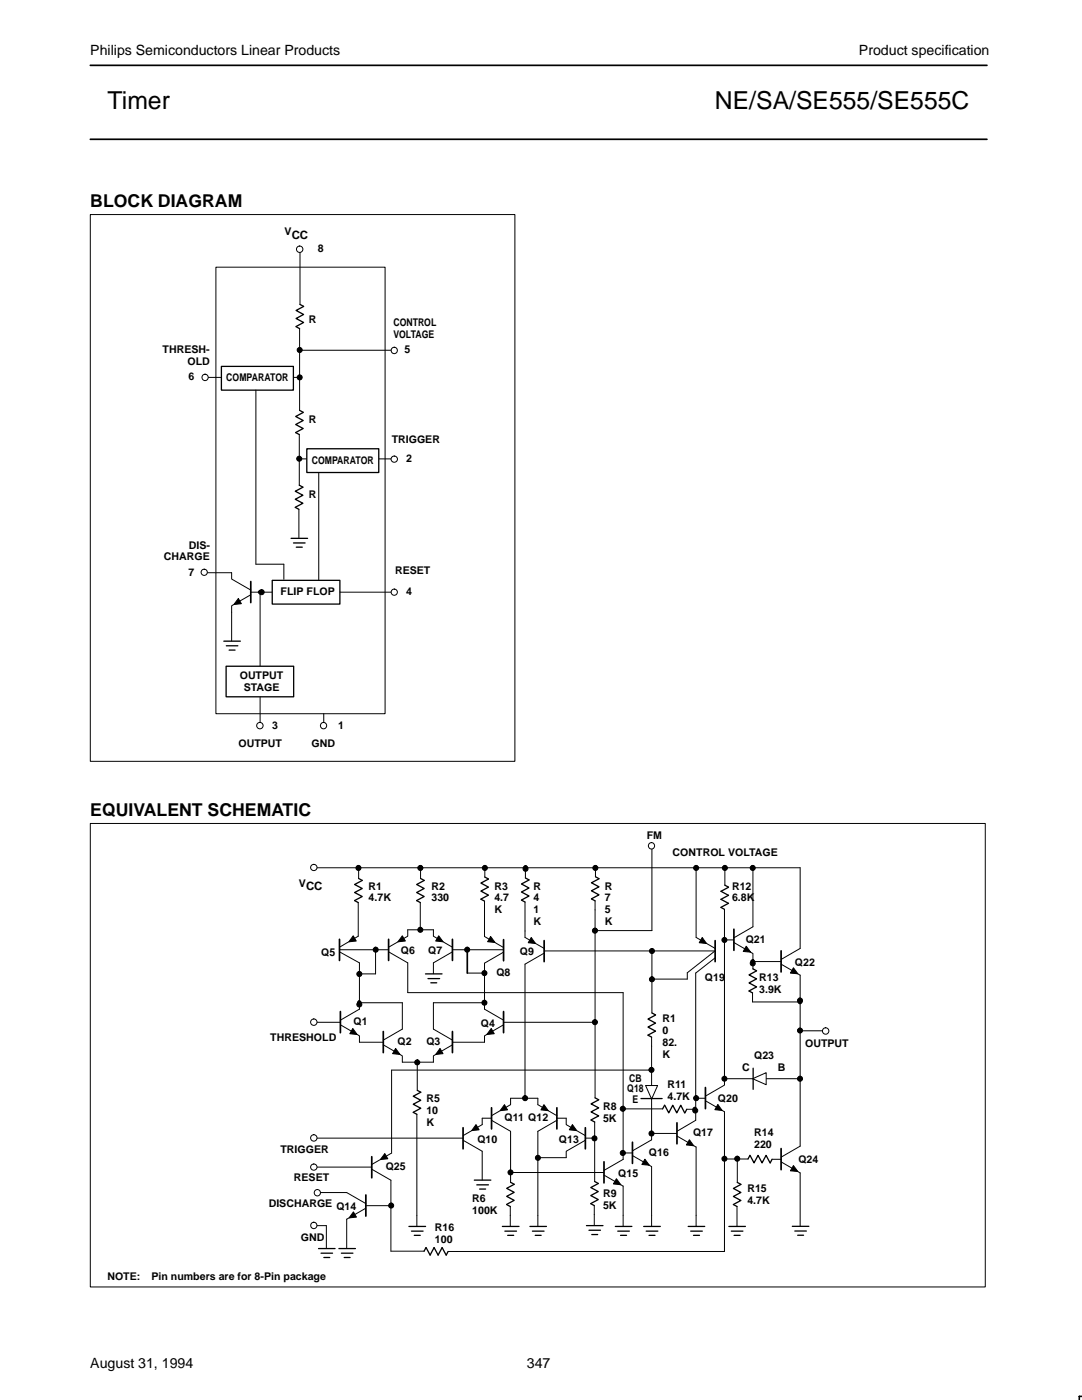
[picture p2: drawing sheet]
<svg xmlns="http://www.w3.org/2000/svg" width="216mm" height="279mm" viewBox="0 0 216 279" stroke-linecap="round" stroke-linejoin="round" font-family="sans-serif">
<path d="M18 13h178.9M18 27.8h178.9" fill="none" stroke="#000" stroke-width=".34"/>
<path d="M18 42.8h84.7v109.1h-84.7zM43.1 53.3h33.7v89.1h-33.7zM40.9 75.3h18.9M59.7 91.6h18.9M78.7 118.2h-26.8v26.6" fill="none" stroke="#000" stroke-width=".2"/>
<path d="M44.2 73.1h14.3v4.8h-14.3z" fill-rule="evenodd" fill="#fff"/>
<path d="M44.2 73.1h14.3v4.8h-14.3zM59.1 65.2l.7 .4M59.9 60.8l.7 .4-1.5 .8 1.5 .8-1.5 .8 1.5 .8-1.5 .8M59 86.3l.7 .4M59.8 81.9l.7 .4M60.5 82.3l-1.5 .8 1.5 .8-1.5 .8 1.5 .8-1.5 .8" fill="none" stroke="#000" stroke-width=".26"/>
<path d="M59.9 49.7v11.1M59.8 65.6v16.3M59.7 86.7v10.1" fill="none" stroke="#000" stroke-width=".2"/>
<path d="M61.2 89.6h14.4v4.7h-14.4z" fill-rule="evenodd" fill="#fff"/>
<path d="M59.7 96.8l.7 .4-1.5 .8 1.5 .8-1.5 .8 1.5 .8-1.5 .8M61.2 89.6h14.4v4.7h-14.4zM58.1 107.4h3.3M58.6 108.4h2.3M58.9 101.3l.7 .3M59.1 109.2h1.2" fill="none" stroke="#000" stroke-width=".26"/>
<path d="M59.6 101.6v5.8" fill="none" stroke="#000" stroke-width=".2"/>
<path d="M54.3 115.8h13.5v4.8h-13.5z" fill-rule="evenodd" fill="#fff"/>
<path d="M54.3 115.8h13.5v4.8h-13.5zM44.7 128h3.3M45.2 128.9h2.3M45.7 129.7h1.2" fill="none" stroke="#000" stroke-width=".26"/>
<path d="M51.1 77.9v34.7h5.5v3M59.8 69.9h18.9M63.6 94.3v21.5M40.8 114.3h5.4v1.3l3.8 2.2M50 118.7l-3.8 2.2v7M50.1 118.2h1.8" fill="none" stroke="#000" stroke-width=".2"/>
<path d="M50 116.1v4.2" fill="none" stroke="#000" stroke-width=".34"/>
<path d="M47.6 119.4l.6 1.1-1.5 .1z" fill-rule="evenodd" fill="#000" stroke="#000" stroke-width=".2"/>
<path d="M45.1 133h13.5v6.1h-13.5z" fill-rule="evenodd" fill="#fff"/>
<path d="M45.1 133h13.5v6.1h-13.5z" fill="none" stroke="#000" stroke-width=".26"/>
<path d="M64.6 142.4v2.4" fill="none" stroke="#000" stroke-width=".2"/>
<circle cx="59.8" cy="49.7" r=".64" fill="#fff"/>
<circle cx="59.8" cy="49.7" r=".64" fill="none" stroke="#000" stroke-width=".2"/>
<circle cx="78.7" cy="69.9" r=".63" fill="#fff"/>
<circle cx="78.7" cy="69.9" r=".63" fill="none" stroke="#000" stroke-width=".2"/>
<circle cx="78.7" cy="91.6" r=".63" fill="#fff"/>
<circle cx="78.7" cy="91.6" r=".63" fill="none" stroke="#000" stroke-width=".2"/>
<circle cx="78.7" cy="118.2" r=".62" fill="#fff"/>
<circle cx="78.7" cy="118.2" r=".62" fill="none" stroke="#000" stroke-width=".2"/>
<circle cx="64.5" cy="144.8" r=".63" fill="#fff"/>
<circle cx="64.5" cy="144.8" r=".63" fill="none" stroke="#000" stroke-width=".2"/>
<circle cx="51.9" cy="144.8" r=".64" fill="#fff"/>
<circle cx="51.9" cy="144.8" r=".64" fill="none" stroke="#000" stroke-width=".2"/>
<circle cx="40.7" cy="114.2" r=".62" fill="#fff"/>
<circle cx="40.7" cy="114.2" r=".62" fill="none" stroke="#000" stroke-width=".2"/>
<circle cx="40.9" cy="75.3" r=".63" fill="#fff"/>
<g fill="none" stroke="#000" stroke-width=".2">
<path d="M18 164.3h178.6v92.5h-178.6zM62.6 173.2h97.1v16.1l-3.8 2.2M150.2 173.2v11.8l-3.8 2.2M144.6 187.6h1.8M146.4 188.1l3.8 2.2v3.1M150.2 198.2v1.8h9.5M150.2 191.9h5.6M155.9 192.4l3.8 2.2v34.1l-3.8 2.2M78.1 213.6v16.6M144.6 215.3h15.1M159.7 205.7h4.4M155.9 231.9l3.8 2.2v10.6"/>
<circle cx="40.9" cy="75.3" r=".63"/>
</g>
<g fill="#000" stroke="#000" stroke-width=".34">
<circle cx="59.8" cy="75.3" r=".31"/>
<circle cx="59.8" cy="69.8" r=".31"/>
<circle cx="59.7" cy="91.6" r=".31"/>
<circle cx="51.9" cy="118.2" r=".31"/>
<circle cx="150.2" cy="173.2" r=".32"/>
</g>
<g fill="#000" stroke="#000" stroke-width=".2">
<path d="M148.9 188.8l.9 1.2-1.5-.1z" fill-rule="evenodd"/>
<path d="M158.3 193.1l.9 1.2-1.5-.1z" fill-rule="evenodd"/>
<path d="M158.3 232.6l.9 1.2-1.5-.1z" fill-rule="evenodd"/>
<circle cx="59.8" cy="69.9" r=".5"/>
<circle cx="59.8" cy="75.3" r=".5"/>
<circle cx="59.7" cy="91.5" r=".5"/>
<circle cx="52.2" cy="118.2" r=".5"/>
</g>
<path d="M146.4 185.4v4.3M155.9 189.8v4.2M155.9 229.2v4.2" fill="none" stroke="#000" stroke-width=".34"/>
<path d="M149.5 197.8l.7 .4M150.2 193.4l.8 .4-1.5 .8 1.5 .8-1.5 .8 1.5 .8-1.5 .8M158.1 244.7h3.3M158.6 245.7h2.3M159.2 246.5h1.1" fill="none" stroke="#000" stroke-width=".26"/>
<path d="M150.2 215.3l2.7-1.2v2.4z" fill="#fff"/>
<g fill="none" stroke="#000" stroke-width=".2">
<path d="M138.9 173.2v13.9l3.8 2.2M144.6 173.2v3.5M108.6 189.8h34.1l-5.6 4.3v1.3h-7M142.7 191.1l-3.9 3.1v29.4l-3.7 2.2M144.6 181.5v35.1l-3.8 2.2M130 208.8v18.7l-3.8 2.2M138.9 219.2h1.8M140.8 219.7l3.8 2.2v27.9h-53.4M150.2 215.3l2.7-1.2v2.4zM124.3 221.3h7.9M124.3 230.1h1.9M126.2 230.6l3.8 2.2v9.8"/>
<path d="M130 226.2h5M135.1 226.7l3.8 2.2v13.7M137 221.4h1.8M144.6 231.3h4.7M147.1 231.3v4.7M154.1 231.4h1.8M147.1 240.8v4"/>
</g>
<g fill="none" stroke="#000" stroke-width=".26">
<path d="M144.6 176.7l.8 .3M145.4 177.1l-1.5 .8 1.5 .8-1.5 .8 1.5 .8-1.5 .8 .7 .4M150.3 213.2v4.2M132.6 220.6l-.4 .7M132.6 220.6l.8 1.5 .8-1.5 .8 1.5 .8-1.5 .8 1.5M137 221.4l-.3 .7M147.1 236l.7 .4M147.8 236.4l-1.5 .8 1.5 .8-1.5 .8 1.5 .8-1.5 .8 .8 .4M149.3 231.3l.4-.7 .8 1.5 .8-1.5 .8 1.5 .8-1.5 .8 1.5M154.1 231.4l-.4 .7M145.4 244.8h3.3M145.9 245.7h2.3"/>
<path d="M146.5 246.5h1.2"/>
</g>
<path d="M142.7 187.7v4.2M140.8 217v4.3M126.2 228v4.2M135.1 224.1v4.2" fill="none" stroke="#000" stroke-width=".34"/>
<g fill="#000" stroke="#000" stroke-width=".2">
<path d="M140.1 187.1l.9 1.2-1.5-.2z" fill-rule="evenodd"/>
<path d="M128.7 231.3l.9 1.2-1.5-.1z" fill-rule="evenodd"/>
<path d="M137.6 227.5l.8 1.2-1.4-.2z" fill-rule="evenodd"/>
<path d="M143.2 220.4l.9 1.2-1.5-.1z" fill-rule="evenodd"/>
</g>
<path d="M128.8 216.6h2.4l-1.2 2.7z" fill="#fff"/>
<g fill="none" stroke="#000" stroke-width=".2">
<path d="M71.6 173.2v2.1M83.9 173.2v2.1M96.7 179.8v7.1l3.8 2.2M96.7 173.2v1.8M104.8 173.1v2.1M118.7 179.8v39.3M118.8 173.2v1.8M130.1 169.5v16.2h-11.4M67.7 189.5h9.8M67.7 190l4 2.2v9.2l-3.8 2.2M71.5 180.1v6.7l-3.8 2.2M74.9 189.5v4.9h-3.2"/>
<path d="M77.5 189l3.9-2.2v-1.2h5.1v1.2l3.8 2.2M77.5 190l3.9 2.2v5.9h42.9v33.3l-3.8 2.2M83.9 180.1v5.5M90.3 190l-3.8 2.2v2.1M90.3 189.5h10.2M100.5 190l-3.8 2.2v9.2l3.8 2.2M104.8 180v7.1l3.8 2.2M108.6 190.2l-3.8 2.2v26.8M130.1 189.8v12.4M63.2 204h4.7M67.9 204.5l3.8 2.2v1.3h4.7M71.7 200.1h8.6v5.3l-3.8 2.2"/>
<path d="M76.5 208.5l3.8 2.2v1.3h6.2v-1.3l3.8-2.2M83.3 212v5.6M96.7 200.1h-10.2v5.3l3.8 2.2M100.5 204.5l-3.8 2.2v1.3h-6.4M100.5 204h18.2M128.8 216.6h2.4l-1.2 2.7zM130 207v1.8M62.7 227.1h29.7M62.7 232.9h11.4M69.2 238l3.8 2.2M74.2 233.3l3.8 2.2v14.2h6.6M78 230.2l-3.8 2.2"/>
<path d="M83.2 222.4v22.3M92.4 227.6l3.8 2.2v5.7M98 223.2h-1.8v1.2l-3.8 2.2M98.1 222.7l3.8-2.2v-1.3h5.4v1.3l3.8 2.2M98.1 223.6l3.8 2.2v10.2M101.9 234h18.6M111.1 223.6l-3.8 2.2v18.9M111.2 223.2h1.8v1.2l3.8 2.2M116.8 227.6l-3.8 2.2v1.2h-5.7M116.8 227.1h1.9M118.7 223.9v11.9M120.5 234.5l3.8 2.2v8"/>
<path d="M62.7 244.6h2.4v4.5M73 241.1l-3.8 2.2v5.8M73 240.6h5M89.4 249.8h1.8M101.8 240.8v3.9M118.6 240.6v4M130 242.6v2.1M138.9 242.6v2.1"/>
</g>
<g fill="none" stroke="#000" stroke-width=".26">
<path d="M71.6 175.3l.7 .4M72.3 175.7l-1.5 .8 1.5 .8-1.5 .8 1.5 .8-1.5 .8 .7 .4M83.9 175.3l.7 .4M84.6 175.7l-1.5 .8 1.5 .8-1.5 .8 1.5 .8-1.5 .8 .8 .4M96 179.5l.7 .3M96.7 175l.8 .4-1.5 .8 1.5 .8-1.5 .8 1.5 .8-1.5 .8M104.8 175.2l.8 .4M105.6 175.6l-1.5 .8 1.5 .8-1.5 .8 1.5 .8-1.5 .8 .7 .4M118.8 175l.7 .4M119.5 175.4l-1.5 .8 1.5 .8-1.5 .8 1.5 .8-1.5 .8 .7 .4M84.9 194.4h3.3M85.4 195.3h2.3"/>
<path d="M86 196.1h1.1M83.3 217.6l.7 .4-1.5 .8 1.5 .8-1.5 .8 1.5 .8-1.5 .8 .7 .4M118.7 219.1l.8 .4-1.6 .8 1.6 .8-1.6 .8 1.6 .8-1.6 .8M127.9 219.2h4.2M129.3 206.6l.7 .4M130.1 202.2l.7 .3M130.8 202.6l-1.5 .8 1.5 .8-1.5 .8 1.5 .8-1.5 .8M94.6 235.5h3.3M95.1 236.5h2.4M95.7 237.3h1.2M101.9 236l.7 .4-1.5 .8 1.5 .8-1.5 .8 1.5 .8-1.5 .8M117.9 223.5l.8 .4"/>
<path d="M118.7 235.8l.7 .4-1.5 .8 1.5 .8-1.5 .8 1.5 .8-1.5 .8M63.6 249.2h3.3M64.1 250.1h2.3M64.6 251h1.2M67.6 249.2h3.3M68.1 250.1h2.3M68.7 251h1.2M81.6 244.8h3.3M82.1 245.7h2.3M82.7 246.5h1.2M84.6 249.7l.4-.7 .8 1.5 .8-1.5 .8 1.5 .8-1.5 .8 1.5 .4-.7M100.2 244.8h3.4"/>
<path d="M100.7 245.7h2.4M101.1 240.4l.7 .4M101.3 246.5h1.2M105.7 244.8h3.3M106.2 245.7h2.4M106.8 246.5h1.2M117 244.6h3.3M117.5 245.5h2.3M117.9 240.2l.7 .4M118.1 246.4h1.2M122.8 244.8h3.3M123.3 245.7h2.3"/>
<path d="M123.8 246.5h1.2M128.4 244.8h3.4M128.9 245.7h2.4M129.5 246.5h1.2M137.3 244.8h3.3M137.8 245.7h2.3M138.4 246.5h1.2"/>
</g>
<g fill="none" stroke="#000" stroke-width=".34">
<path d="M67.7 187.5v4.2M77.5 187.5v4.2M90.3 187.5v4.2M100.5 187.5v4.2M108.6 187.7v4.2M67.9 201.9v4.2M76.5 205.9v4.2M90.3 205.9v4.2M100.5 201.9v4.2M73 238.5v4.2M74.2 230.8v4.3M92.4 225.1v4.2"/>
<path d="M98.1 221.1v4.2M111.1 221.1v4.2M116.8 225.1v4.2M120.5 231.9v4.2"/>
</g>
<g fill="#000" stroke="#000" stroke-width=".2">
<path d="M70.5 186.8l.6 1-1.5 .2z" fill-rule="evenodd"/>
<path d="M80.3 186.8l.6 1-1.5 .2z" fill-rule="evenodd"/>
<path d="M87.5 186.8l.9 1.2-1.5-.2z" fill-rule="evenodd"/>
<path d="M97.9 186.9l.9 1.2-1.5-.2z" fill-rule="evenodd"/>
<path d="M106 187.1l.9 1.2-1.5-.2z" fill-rule="evenodd"/>
<path d="M70.4 205.3l.9 1.2-1.5-.2z" fill-rule="evenodd"/>
<path d="M78.9 209.2l.9 1.2-1.5-.1z" fill-rule="evenodd"/>
<path d="M87.8 209.2l.6 1.1-1.5 .1z" fill-rule="evenodd"/>
<path d="M98 205.3l.6 1-1.5 .2z" fill-rule="evenodd"/>
<path d="M76.8 230.2l.6 1.1-1.5 .1z" fill-rule="evenodd"/>
<path d="M95 224.4l.6 1.1-1.5 .1z" fill-rule="evenodd"/>
<path d="M100.7 220.5l.6 1-1.5 .2z" fill-rule="evenodd"/>
<path d="M108.5 220.5l.9 1.2-1.5-.2z" fill-rule="evenodd"/>
<path d="M114.2 224.4l.9 1.2-1.5-.1z" fill-rule="evenodd"/>
<path d="M123 235.2l.9 1.2-1.5-.1z" fill-rule="evenodd"/>
<path d="M70.5 241.9l.6 1-1.4 .2z" fill-rule="evenodd"/>
</g>
<circle cx="62.6" cy="173.1" r=".63" fill="#fff"/>
<circle cx="62.6" cy="173.1" r=".63" fill="none" stroke="#000" stroke-width=".2"/>
<circle cx="62.6" cy="204" r=".64" fill="#fff"/>
<circle cx="62.6" cy="204" r=".64" fill="none" stroke="#000" stroke-width=".2"/>
<circle cx="62.6" cy="227.1" r=".64" fill="#fff"/>
<circle cx="62.6" cy="227.1" r=".64" fill="none" stroke="#000" stroke-width=".2"/>
<circle cx="62.6" cy="232.9" r=".63" fill="#fff"/>
<circle cx="62.6" cy="232.9" r=".63" fill="none" stroke="#000" stroke-width=".2"/>
<circle cx="62.6" cy="244.6" r=".63" fill="#fff"/>
<circle cx="62.6" cy="244.6" r=".63" fill="none" stroke="#000" stroke-width=".2"/>
<circle cx="164.7" cy="205.8" r=".64" fill="#fff"/>
<circle cx="164.7" cy="205.8" r=".64" fill="none" stroke="#000" stroke-width=".2"/>
<circle cx="130" cy="168.8" r=".63" fill="#fff"/>
<g fill="none" stroke="#000" stroke-width=".2">
<path d="M63.4 238h5.8"/>
<circle cx="130" cy="168.8" r=".63"/>
</g>
<circle cx="63.3" cy="238" r=".63" fill="#fff"/>
<g fill="none" stroke="#000" stroke-width=".2">
<path d="M93.2 194.2h3.5M78.1 213.6h51.9"/>
<circle cx="63.3" cy="238" r=".63"/>
</g>
<g fill="#000" stroke="#000" stroke-width=".34">
<circle cx="71.5" cy="173.2" r=".32"/>
<circle cx="83.9" cy="173.2" r=".31"/>
<circle cx="96.7" cy="173.2" r=".31"/>
<circle cx="104.9" cy="173.1" r=".31"/>
<circle cx="118.8" cy="173.2" r=".31"/>
<circle cx="138.9" cy="173.2" r=".32"/>
<circle cx="144.6" cy="173.2" r=".32"/>
<circle cx="71.7" cy="194.4" r=".31"/>
<circle cx="75" cy="189.5" r=".31"/>
<circle cx="83.9" cy="185.6" r=".32"/>
<circle cx="93.2" cy="189.5" r=".32"/>
<circle cx="96.7" cy="194.2" r=".32"/>
<circle cx="118.8" cy="185.7" r=".31"/>
<circle cx="130.1" cy="195.4" r=".31"/>
<circle cx="130.1" cy="189.8" r=".3"/>
<circle cx="150.2" cy="191.9" r=".32"/>
<circle cx="159.6" cy="199.9" r=".32"/>
<circle cx="71.7" cy="200.1" r=".31"/>
<circle cx="83.3" cy="212" r=".31"/>
<circle cx="96.7" cy="200.1" r=".32"/>
<circle cx="104.8" cy="219.2" r=".31"/>
<circle cx="118.7" cy="204" r=".32"/>
<circle cx="129.9" cy="213.5" r=".31"/>
<circle cx="138.9" cy="219.2" r=".32"/>
<circle cx="144.5" cy="215.3" r=".31"/>
<circle cx="159.6" cy="215.3" r=".32"/>
<circle cx="159.6" cy="205.7" r=".32"/>
<circle cx="101.9" cy="234" r=".31"/>
<circle cx="107.3" cy="231.1" r=".31"/>
<circle cx="118.6" cy="227.2" r=".32"/>
<circle cx="124.4" cy="221.3" r=".32"/>
<circle cx="124.4" cy="230.1" r=".32"/>
<circle cx="130" cy="226.2" r=".31"/>
<circle cx="138.6" cy="221.4" r=".31"/>
<circle cx="144.5" cy="231.2" r=".31"/>
<circle cx="147.1" cy="231.2" r=".32"/>
<circle cx="78.1" cy="240.6" r=".32"/>
</g>
<path d="M93.2 189.5v4.7" fill="none" stroke="#000" stroke-width=".34"/>
<g fill="#000" stroke="#000" stroke-width=".2">
<circle cx="71.5" cy="173.2" r=".5"/>
<circle cx="83.9" cy="173.2" r=".5"/>
<circle cx="96.7" cy="173.2" r=".5"/>
<circle cx="104.9" cy="173.4" r=".5"/>
<circle cx="118.8" cy="173.2" r=".5"/>
<circle cx="138.9" cy="173.2" r=".5"/>
<circle cx="144.6" cy="173.2" r=".5"/>
<circle cx="150.2" cy="173.2" r=".5"/>
<circle cx="71.7" cy="194.4" r=".5"/>
<circle cx="75" cy="189.5" r=".5"/>
<circle cx="83.9" cy="185.6" r=".5"/>
<circle cx="93.2" cy="189.5" r=".5"/>
<circle cx="96.7" cy="194.2" r=".5"/>
<circle cx="118.7" cy="185.7" r=".5"/>
<circle cx="130.1" cy="189.8" r=".5"/>
<circle cx="130.1" cy="195.4" r=".5"/>
<circle cx="144.6" cy="187.6" r=".5"/>
<circle cx="150.2" cy="192.3" r=".5"/>
<circle cx="159.6" cy="199.7" r=".5"/>
<circle cx="71.7" cy="200.5" r=".5"/>
<circle cx="83.3" cy="212" r=".5"/>
<circle cx="96.7" cy="200.1" r=".5"/>
<circle cx="104.8" cy="219.2" r=".5"/>
<circle cx="118.7" cy="204" r=".5"/>
<circle cx="130" cy="213.5" r=".5"/>
<circle cx="138.9" cy="219.2" r=".5"/>
<circle cx="144.6" cy="215.3" r=".5"/>
<circle cx="159.6" cy="205.7" r=".5"/>
<circle cx="159.6" cy="215.3" r=".5"/>
<circle cx="101.9" cy="234" r=".5"/>
<circle cx="107.3" cy="231.1" r=".5"/>
<circle cx="118.6" cy="227.2" r=".5"/>
<circle cx="124.3" cy="230.1" r=".5"/>
<circle cx="124.3" cy="221.3" r=".5"/>
<circle cx="130" cy="226.2" r=".5"/>
<circle cx="138.7" cy="221.6" r=".5"/>
<circle cx="144.6" cy="231.2" r=".5"/>
<circle cx="147.1" cy="231.2" r=".5"/>
<circle cx="78.1" cy="240.6" r=".5"/>
</g>
<path d="M215.9 278.7h-.5v.7" fill="none" stroke="#000" stroke-width=".32"/>
<g font-size="4.9">
<text x="21.5" y="21.8">Timer</text>
<text x="142.7" y="21.8">NE/SA/SE555/SE555C</text>
</g>
<g font-size="3.5">
<text x="18" y="41.2">BLOCK DIAGRAM</text>
<text x="18" y="162.8">EQUIVALENT SCHEMATIC</text>
</g>
<g font-size="2.8">
<text x="18" y="10.9">Philips Semiconductors Linear Products</text>
<text x="171.4" y="10.9">Product specification</text>
<text x="18" y="273">August 31, 1994</text>
<text x="105.1" y="273">347</text>
</g>
<g font-size="2.3">
<text x="58.2" y="47.6">CC</text>
<text x="61.1" y="177.6">CC</text>
</g>
<g font-size="2.1">
<text x="56.8" y="47">V</text>
<text x="63.4" y="50.3">8</text>
<text x="61.6" y="64.4">R</text>
<text x="78.5" y="65.1">CONTROL</text>
<text x="32.4" y="70.5">THRESH-</text>
<text x="78.5" y="67.5">VOLTAGE</text>
<text x="80.7" y="70.5">5</text>
<text x="37.4" y="72.9">OLD</text>
<text x="37.6" y="75.9">6</text>
<text x="45.2" y="76.1">COMPARATOR</text>
<text x="61.6" y="84.4">R</text>
<text x="78.2" y="88.5">TRIGGER</text>
<text x="62.2" y="92.5">COMPARATOR</text>
<text x="81.1" y="92.2">2</text>
<text x="61.6" y="99.3">R</text>
<text x="32.7" y="111.8">CHARGE</text>
<text x="37.7" y="109.5">DIS-</text>
<text x="37.6" y="114.9">7</text>
<text x="56" y="118.8">FLIP FLOP</text>
<text x="78.8" y="114.6">RESET</text>
<text x="81.1" y="118.8">4</text>
<text x="47.8" y="135.6">OUTPUT</text>
<text x="48.6" y="137.9">STAGE</text>
<text x="47.6" y="149.1">OUTPUT</text>
<text x="54.3" y="145.4">3</text>
<text x="62.2" y="149.1">GND</text>
<text x="67.5" y="145.4">1</text>
<text x="129" y="167.4">FM</text>
<text x="134.2" y="170.8">CONTROL VOLTAGE</text>
<text x="59.6" y="177">V</text>
<text x="73.6" y="177.5">R1</text>
<text x="73.6" y="179.9">4.7K</text>
<text x="86.1" y="177.5">R2</text>
<text x="86.1" y="179.9">330</text>
<text x="98.6" y="177.5">R3</text>
<text x="98.6" y="179.9">4.7</text>
<text x="106.4" y="177.5">R</text>
<text x="106.4" y="179.9">4</text>
<text x="120.7" y="177.5">R</text>
<text x="120.7" y="179.9">7</text>
<text x="146.1" y="177.5">R12</text>
<text x="146.1" y="179.9">6.8K</text>
<text x="98.6" y="182.3">K</text>
<text x="106.4" y="182.3">1</text>
<text x="106.4" y="184.6">K</text>
<text x="120.7" y="182.3">5</text>
<text x="120.7" y="184.6">K</text>
<text x="64.1" y="190.8">Q5</text>
<text x="80" y="190.3">Q6</text>
<text x="85.4" y="190.3">Q7</text>
<text x="103.7" y="190.7">Q9</text>
<text x="148.8" y="188.2">Q21</text>
<text x="99" y="194.8">Q8</text>
<text x="140.7" y="195.8">Q19</text>
<text x="151.5" y="195.8">R13</text>
<text x="158.6" y="192.8">Q22</text>
<text x="132.2" y="204">R1</text>
<text x="151.5" y="198.2">3.9K</text>
<text x="53.9" y="207.7">THRESHOLD</text>
<text x="70.5" y="204.6">Q1</text>
<text x="79.3" y="208.6">Q2</text>
<text x="85.1" y="208.6">Q3</text>
<text x="95.9" y="204.9">Q4</text>
<text x="132.2" y="206.3">0</text>
<text x="132.2" y="208.7">82.</text>
<text x="160.7" y="209">OUTPUT</text>
<text x="125.5" y="215.8">CB</text>
<text x="132.2" y="211.1">K</text>
<text x="148.1" y="213.7">C</text>
<text x="150.5" y="211.3">Q23</text>
<text x="155.2" y="213.8">B</text>
<text x="85.1" y="219.9">R5</text>
<text x="120.3" y="221.6">R8</text>
<text x="125.2" y="217.9">Q18</text>
<text x="126.2" y="220.1">E</text>
<text x="133.2" y="217.2">R11</text>
<text x="133.2" y="219.5">4.7K</text>
<text x="143.2" y="219.9">Q20</text>
<text x="85.1" y="222.3">10</text>
<text x="85.1" y="224.6">K</text>
<text x="100.7" y="223.8">Q11 Q12</text>
<text x="120.3" y="224">5K</text>
<text x="138.3" y="226.7">Q17</text>
<text x="150.5" y="226.7">R14</text>
<text x="56" y="230">TRIGGER</text>
<text x="77" y="233.5">Q25</text>
<text x="95.3" y="228">Q10</text>
<text x="111.5" y="228">Q13</text>
<text x="129.5" y="230.7">Q16</text>
<text x="150.5" y="229">220</text>
<text x="159.3" y="232.1">Q24</text>
<text x="58.6" y="235.8">RESET</text>
<text x="94.2" y="239.9">R6</text>
<text x="120.3" y="238.9">R9</text>
<text x="123.4" y="234.8">Q15</text>
<text x="149.1" y="237.9">R15</text>
<text x="53.6" y="240.9">DISCHARGE</text>
<text x="67.1" y="241.5">Q14</text>
<text x="86.8" y="245.7">R16</text>
<text x="94.2" y="242.2">100K</text>
<text x="120.3" y="241.2">5K</text>
<text x="149.1" y="240.2">4.7K</text>
<text x="60" y="247.6">GND</text>
<text x="86.8" y="248">100</text>
<text x="21.4" y="255.4">NOTE:</text>
<text x="30.2" y="255.4">Pin numbers are for 8-Pin package</text>
</g>
</svg>
